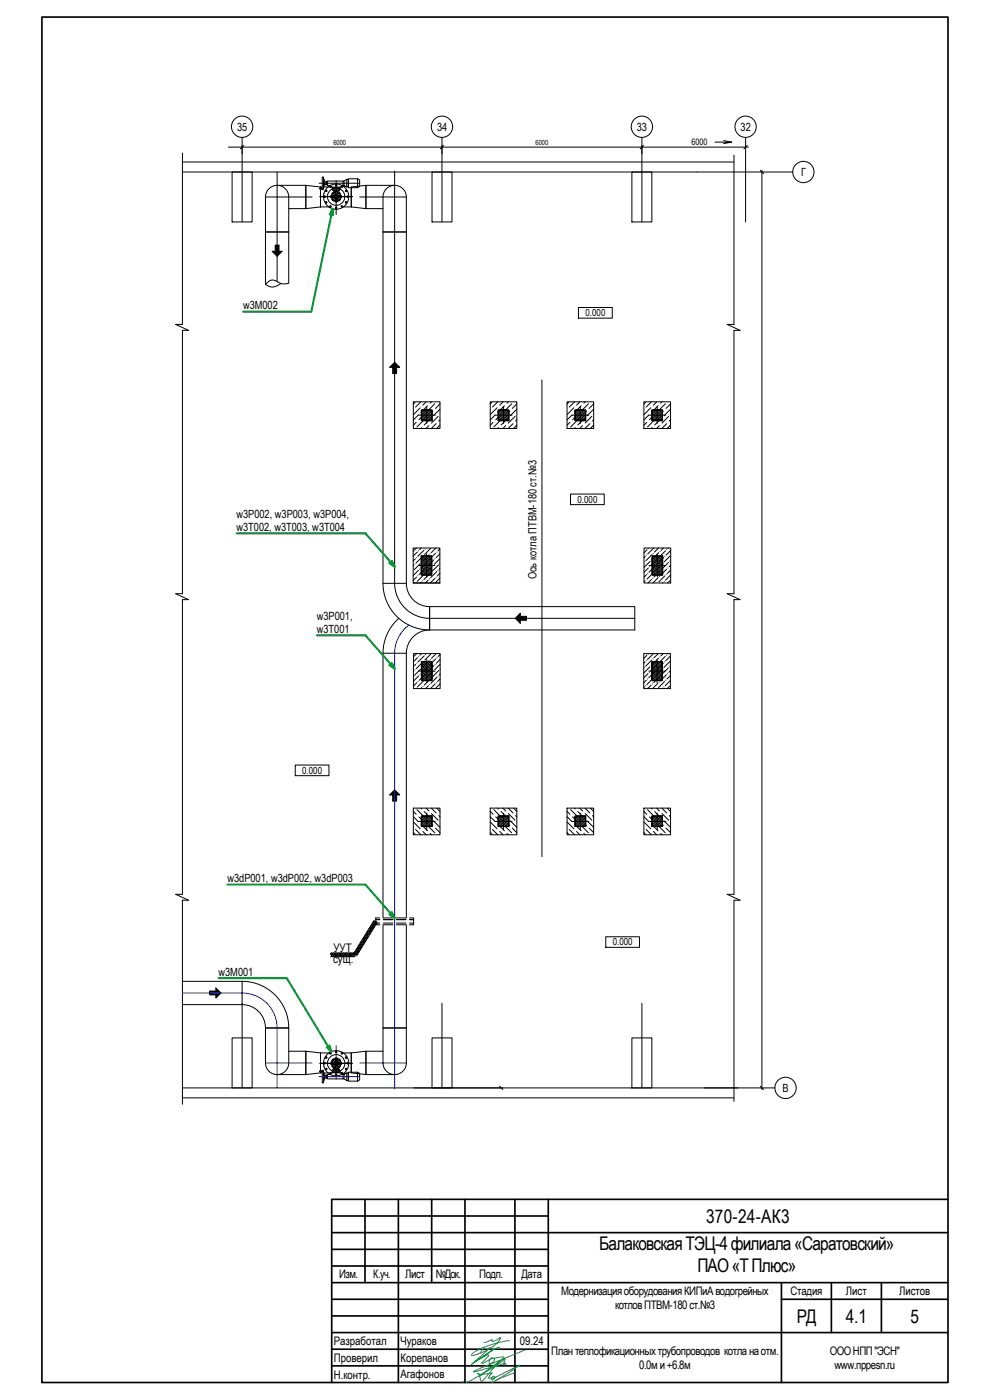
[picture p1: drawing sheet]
<svg xmlns="http://www.w3.org/2000/svg" width="297mm" height="420mm" viewBox="0 0 297 420" stroke-linecap="round" stroke-linejoin="round" font-family="sans-serif">
<g fill="none" stroke="#000" stroke-width=".5">
<path d="M12.6 5.1h271.8v409.8h-271.8zM109.5 359.9v25M119.5 359.9v55M129.5 359.9v25M139.5 359.9v55M154.5 359.9v55M164.5 359.9v55M284.4 359.9h-184.9v55M99.5 364.9h65M99.5 374.9h65M99.5 379.9h65M99.5 369.9h184.9"/>
<path d="M99.5 389.9h65M99.5 399.9h184.9M99.5 394.9h65M99.5 384.9h184.9M234.5 389.9h49.9M234.5 384.9v30M249.4 384.9v15M264.5 384.9v15M99.5 409.9h65M99.5 404.9h65"/>
</g>
<path d="M139 414.6l-.1 .3M147.6 414.9l4.9-2.8 3.4-2.4-5.5 2.8a3.8 3.8 0 0 1-2.6 1 .36 .36 0 0 1 .3-.5 .36 .36 0 0 1 .4 .5 .6 .6 0 0 1-.4 .6 .6 .6 0 0 1-.7-.3l.3-.4-1 .2a1.83 1.83 0 0 1 1-1.5h-.1a7.5 7.5 0 0 1-4.3 .1l.2-.1a1.22 1.22 0 0 1 .6 1.5 .56 .56 0 0 0 .2 .8 .56 .56 0 0 0 .8-.2l1.4-1.7a15.5 15.5 0 0 1 4.8-4.7h.2l.1 .2-3.4 2.3-6.8 4-1.7 .6M152.8 402.4a24.8 24.8 0 0 0-11 3.7l-.3 .7a14.6 14.6 0 0 0 8.4-4.7l.2-.7-2.1 1.2a.32 .32 0 0 1-.4-.2 .32 .32 0 0 1 .1-.4l-1.5 .7-1 .2M154.3 412l-3.8 1.4-3 1.5M157.5 405.2l-13.4 5.4-2.1 1.1 9.7-2.4 .1 .2-.3 .2-.4-.4 .3-.6a.46 .46 0 0 0-.1-.6 .46 .46 0 0 0-.5 0l-7 5 7.4-5.7-.6-.2-3.4 .6a.63 .63 0 0 1 1-.1 .63 .63 0 0 1-.1 1l-1.1 .6-.3-.4 .3-1-2.4 1.3v-.2l2-2.1-.2-.3-3.9 2.1 5.4-3.6 1.9-.6-1.9 .6-6.4 4.4 5.7-5.1-1.2 .4-.9-.3-1.1 1.6" fill="none" stroke="#008080" stroke-width=".3"/>
<g fill="none" stroke="#000" stroke-width=".3">
<path d="M54.7 48.6h165.5M54.7 46v51.4h-2l3.9 1.7h-1.9v79.1h-2l3.9 1.8h-1.9v88.4h-2l3.9 1.8h-1.9v61.2M68.5 44.2h156M69.6 51.6h6v15h-6zM72.6 41.2v25.4M73.2 43.7l-1.1 1M79.7 59.1a3.5 3.5 0 0 1 3.4-3.5 3.5 3.5 0 0 1 3.5 3.5v25.9a4 4 0 0 1-4-.8 2.29 2.29 0 0 0-2.9 1.1M79.7 59.1v26.2M79.7 59.1h13.9M83.1 55.6h8.7v7M83.1 51.6v32.9M95.8 55h12.1"/>
<path d="M95.9 56.4h.5v.3h-.5zM96.2 56.1h.4M96.2 56.9v5.2M96.2 56.1l-4.4-.5v7M96.2 56.1v.2M96.4 56.5h.3v.2h-.3zM96.7 53.1l.3 .2v3.5l-.1 .1-.2-.1zM97 54.2l.3 .5-.3 1M97 53.4l.5 1.1M97.2 58.9h.4v.2h-.4zM97.5 59h.1M97.4 56.1h1.3"/>
<path d="M97.5 55.4l-.5 1.2M97.5 54.5h.5v.9h-.5zM97.8 57.1l.3 .2-.1 .2-.3-.2zM98 57.3h.1M98 54.5h.2v1h-.2zM98.8 55.6l.9 .6h1.2M99 55.9h.3v.3h-.3zM99.2 56h.1M99.1 55.6h-.9v-1.3h5v1.3M99.3 58.8h.8v.4h-.8zM99.4 59.2v.2h.8M99.7 56.2h2.4v.5h-2.4z"/>
<path d="M99.8 59.9l.3 .1zM99.8 58l.3 .2zM99.8 59.4l-.2 .5 .5 .4 .4-.2M99.9 56.7h2v.5h-2zM100 58.1h.1M100 59.9h.1M100 57.2v.2h1.7v-.2M100.2 58.7h-.8v.1M100.5 58l-.4-.3-.5 .4 .2 .6M100.5 59.6v.9h.2M100.7 55.5h.3v.2h-.3zM100.7 59.8h.3v.8h-.3z"/>
<path d="M100.7 57.5h-.2v.9M100.7 58.8l.4 .2-.1 .2h-.3zM100.9 55.6h.1M100.9 54.3v10.1M101 57.5h.2v.9M101 57.4h-.3v.9h.3M101.2 57.9l.5-.2 .4 .4-.2 .6M101.2 59.6v.9h-.2M101.5 58.6l.1 .4M101.5 59.5l-.4 .2M101.5 58.7h.9v.1M101.6 58.8h.9v.4h-.9z"/>
<path d="M101.7 59.8l.2 .2zM101.9 59.9h.1M101.9 58.1h.1M101.7 58l.1 .2zM101.9 59.4l.3 .4-.4 .5-.6-.3M102.4 59.2v.2h-.9M102.4 55.9h.4v.3h-.4zM102.7 56h.1M102.6 55.6h.6l.8 .5M102.9 54.3v1.3l-.8 .6h-1.2M103 55.9h.7M103.7 57.1h.2v.4h-.2z"/>
<path d="M103.9 57.3h.1M104 53.8l-.8 .5M104 53.8h.5v2.3h-.5zM104.1 58.9l.2-.1 .2 .3h-.4zM104.4 59h.1M104.5 53.7h2.8v2.6h-2.8zM105.8 59h-9.9M107.3 53.7l.6 .3v2l-.6 .3zM107.9 59.1h14M109.8 55.6v7l-4.4-.5M109.8 55.6v7h5.1M109.8 55.6l-4.4 .5v6"/>
<path d="M109.8 55.6h8.6M118.4 51.4v123.7a10.6 10.6 0 0 0 10.5 10.5h61.6M121.9 59.1a3.5 3.5 0 0 0-3.5-3.5 3.5 3.5 0 0 0-3.5 3.5v116M121.9 59.1v116M129.6 51.6h6v15h-6zM132.6 41.2v25.4M133.1 43.7l-1 1M189.6 51.6h6v15h-6zM192.6 41.2v25.4M193.1 43.7l-1 1M214.5 42.7h5l-2.4 .4M217.1 42.2l2.4 .5"/>
<path d="M220.2 46.6v50.8h-2l3.9 1.7h-1.9v79.1h-2l3.9 1.8h-1.9v88.4h-2l3.9 1.8h-1.9v60.3M223.7 41.2v25.4M224.2 43.7l-1 1M228.1 51.1l1 1M228.6 51.1v275.9M237.8 51.6h-183.1M79.7 69.6h6.9M82.6 73.6h1.1v1.8h.9l-1.5 1.5-1.5-1.5h1zM86.6 62.6h5.2M96.2 62.1h2.5M96.2 62.1l-4.4 .5M97.8 60.5l.3 .2-.1 .2-.3-.2z"/>
<path d="M98 60.7h.1M98.8 62.2l.2 .1M99 61.9h.3v.2l-.2 .1zM99.2 62h.1M100.7 62.3h.3v.2l-.1 .1zM100.9 62.4h.1M102.4 61.9l.2-.1 .2 .3-.2 .1zM102.7 62h.1M102.9 62.2l-.1 .1M103 62.1h2.4M103.7 60.5h.2v.4h-.2zM103.9 60.7h.1"/>
<path d="M114.9 69.6h7M84.3 85.1a3.4 3.4 0 0 1-4.6 .2M173.6 92.3h10.1v3.2h-10.1zM116.9 110.2l1.5-1.5 1.5 1.5h-.9v1.9h-1.2v-1.9zM162.6 114v143.1M124 120.6h8v8h-8zM124.5 120.8l-.5 .5M124.9 126.7l-.9 .9M126.1 122.4l-2 2M126.3 120.6l-1.6 1.6M126.4 123.1h3.2v3.2h-3.2zM126.4 123.6l-.1 .2"/>
<path d="M126.4 123.1h1l-.9 .1v2.7l.9 .2h-1zM126.5 128.3l-.3 .3M126.7 123.1l-.3 .3M126.8 123l2.4 .1zM126.8 126.1h2.4zM127.1 126.2l-2 1.9M127.2 123.1l-.8 .7M127.4 123.1h.1M127.6 123.1l-1.2 1.2M127.9 120.6l-1 1M128 122.1v5M128.1 123.1l-1.7 1.7"/>
<path d="M128.3 121.8l-1.3 1.2M128.6 123.1l-2.9 2.9M128.6 123.1h.1M128.6 123.1h1v3h-1l1-.2v-2.6zM128.7 127.7l-.9 .9M128.7 126.1l-1.4 1.5M129 123.1l-2.6 2.6M129.5 120.6l-.4 .4M129.5 123.1l-3.1 3.1M129.6 123.4l-2.9 2.9M129.6 123.9l-2.4 2.4M129.6 124.4l-1.9 1.9"/>
<path d="M129.6 124.8l-1.5 1.5M129.6 125.3l-1 1M129.6 125.8l-.5 .5M129.6 126.2l-.1 .1M129.9 123.4l-.3 .2M130.5 121.2l-1.9 1.8M130.6 124.6h-5.1l-1.5 1.4M130.9 127.1l-1.5 1.5M131.4 125l-1.9 2M132 121.2l-1.3 1.4M132 122.8l-1.9 2M132 126l-.3 .3"/>
<path d="M132 127.6l-.9 .9M147.1 120.6h8v8h-8zM147.6 120.8l-.5 .5M148 126.7l-.9 .9M149.1 122.4l-1.9 2M149.4 120.6l-1.7 1.6M149.5 123.1h3.2v3.2h-3.2zM149.5 123.1h1l-1 .2v2.6l1 .2h-1zM149.5 123.6l-.1 .2M149.5 128.3l-.2 .3M149.8 123.1l-.3 .3M149.9 123l2.4 .1z"/>
<path d="M149.9 126.1h2.4zM150.1 126.2l-2 1.9M150.2 123.1l-.7 .7M150.5 123.1h.1M150.7 123.1l-1.2 1.2M150.9 120.6l-1 1M151.1 122.1v5M151.2 123.1l-1.7 1.7M151.3 121.8l-1.2 1.2M151.6 123.1l-2.9 2.9M151.7 123.1l.9 .2M151.7 123.1h.1"/>
<path d="M151.7 123.1h1v3h-1l.9-.2M151.7 127.7l-.8 .9M151.7 126.1l-1.4 1.5M152.1 123.1l-2.6 2.6M152.5 120.6l-.4 .4M152.5 123.1l-3 3.1M152.7 123.4l-2.9 2.9M152.7 123.9l-2.4 2.4M152.7 124.4l-2 1.9M152.7 124.8l-1.5 1.5M152.7 125.3l-1 1M152.7 125.8l-.6 .5"/>
<path d="M152.7 126.2l-.1 .1M152.9 123.4l-.2 .2M153.5 121.2l-1.8 1.8M153.6 124.6h-5.1l-1.4 1.4M153.9 127.1l-1.4 1.5M154.5 125l-2 2M155.1 122.8l-2 2M155.1 126l-.4 .3M155.1 127.6l-1 .9M155.1 121.2l-1.4 1.4M170.1 120.6h8v8h-8zM170.6 120.8l-.5 .5"/>
<path d="M171 126.7l-.9 .9M171.6 124.6h5.1M171.6 124.6l-1.5 1.4M172.2 122.4l-2 2M172.4 120.6l-1.6 1.6M172.5 123.1h3.2v3.2h-3.2zM172.5 123.6l-.1 .2M172.6 128.3l-.3 .3M172.8 123.1l-.3 .3M173 123l2.3 .1zM173 126.1h2.3zM173.2 126.2l-2 1.9"/>
<path d="M173.3 123.1l-.8 .7M173.5 126h.1M173.5 123.1l-.9 .2v2.6l.9 .1M173.5 123.1h-1v3l1-.1M173.5 123.1h.1M173.7 123.1l-1.2 1.2M174 120.6l-1 1M174.1 122.1v5M174.2 123.1l-1.7 1.7M174.4 121.8l-1.3 1.2M174.7 123.1h.1M174.7 123.1h1v3h-1l1-.2v-2.6z"/>
<path d="M174.8 127.7l-.9 .9M174.8 126.1l-1.4 1.5M175.1 123.1l-2.6 2.6M175.6 120.6l-.4 .4M175.6 123.1l-3.1 3.1M175.7 123.4l-2.8 2.9M175.7 123.9l-2.4 2.4M175.7 124.4l-1.9 1.9M175.7 124.8l-1.4 1.5M175.7 125.3l-1 1M175.7 125.8l-.5 .5M175.7 126.2l-.1 .1"/>
<path d="M176 123.4l-.3 .2M176.6 121.2l-4.8 4.8M177 127.1l-1.5 1.5M177.6 125l-2 2M178.1 121.2l-1.3 1.4M178.1 122.8l-1.9 2M178.1 126l-.3 .3M178.1 127.6l-.9 .9M193.2 120.6h8v8h-8zM193.7 120.8l-.5 .5M194.1 126.7l-.9 .9M195.3 122.4l-2 2"/>
<path d="M195.5 120.6l-1.6 1.6M195.6 123.1h1l-1 .2v2.6l1 .2h-1zM195.6 123.1h3.2v3.2h-3.2zM195.6 123.6l-.1 .2M195.6 128.3l-.2 .3M195.9 123.1l-.3 .3M196 123l2.4 .1zM196 126.1h2.4zM196.2 126.2l-1.9 1.9M196.3 123.1l-.7 .7M196.6 123.1h.1M196.8 123.1l-1.2 1.2"/>
<path d="M197 120.6l-1 1M197.2 122.1v5M197.3 123.1l-1.7 1.7M197.4 121.8l-1.2 1.2M197.7 123.1l-2.8 2.9M197.8 123.1h.1M197.8 123.1h1v3h-1l.9-.2v-2.7zM197.8 127.7l-.8 .9M197.8 126.1l-1.4 1.5M198.2 123.1l-2.6 2.6M198.6 120.6l-.4 .4M198.6 123.1l-3 3.1"/>
<path d="M198.8 123.4l-2.9 2.9M198.8 123.9l-2.4 2.4M198.8 124.4l-2 1.9M198.8 124.8l-1.5 1.5M198.8 125.3l-1 1M198.8 125.8l-.6 .5M198.8 126.2l-.1 .1M199 123.4l-.2 .2M199.6 121.2l-1.8 1.8M199.7 124.6h-5.1l-1.4 1.4M200 127.1l-1.4 1.5M200.6 125l-2 2"/>
<path d="M201.2 122.8l-2 2M201.2 126l-.4 .3M201.2 127.6l-1 .9M201.2 121.2l-1.4 1.4M171.2 148.3h10.1v3.1h-10.1zM114.9 175.1h7M114.9 175.1a14 14 0 0 0 14 14M121.9 175.1a7 7 0 0 0 7 7M124 164.5h8v10.5h-8zM124.1 175h8M124.1 169.7l-.1 .1M124.4 169.4h.1"/>
<path d="M124.6 167.7l-.6 .6M124.8 174.9h.1M124.9 164.5l-.9 .9M125 167.3h.1M125 173.2l-1 1M125.2 165.7l-1.2 1.2M125.3 172.8h.1M125.5 169.7h5M125.5 165.3h.1M125.5 171.2l-1.5 1.5M125.9 170.8h.1M126.1 169.2l-1.9 1.8"/>
<path d="M126.3 167.4l-1.5 1.6M126.3 170.4v.1M126.3 171.9l-.6 .6M126.3 166.9h3.2v5.7h-3.2zM126.4 164.5l-.5 .5M126.4 167.3l.1 4.8zM126.4 168.8h.1M126.4 174.7l-.2 .3M126.5 171.4l1.1 1.1M126.5 170.9l1.6 1.6M126.5 169.5l2.9 2.9M126.5 170.4l2 2.1"/>
<path d="M126.5 169l2.9 2.9M126.5 170l2.5 2.5M126.5 168.6l3 3M126.5 168.1l3 3M126.6 172.4l.1 .1M126.6 171.9l.5 .6M126.6 167.7l2.9 2.9M126.6 167.3l2.9 2.9M126.6 167.2l-.2 .2M126.7 166.9l2.8 2.8M126.7 166.9l-.2 1v-1h3v1M126.7 166.9l2.6 .1 .1 .9"/>
<path d="M126.8 174.3h.1M127 172.7l-1.8 1.8M127.2 166.9l2.3 2.3M127.2 165.1l-1.9 1.9M127.4 172.3h.1M127.6 170.6l-1.2 1.2M127.6 164.8h.1M127.6 166.9l1.9 1.9M128 166.2v7M128.1 166.9l1.4 1.4M128.1 168.6l-1.7 1.7M128.5 168.3h.1"/>
<path d="M128.5 174.1l-.9 .9M128.6 166.9l.8 .8M128.7 166.6l-1.9 1.8M128.8 173.8h.1M129 172.1l-1.8 1.8M129 166.2h.1M129 166.9l.4 .4M129.2 164.6l-1.8 1.8M129.4 172.4l-2.7 .1M129.4 171.6v.8M129.4 171.6h.1M129.4 167.9h.1"/>
<path d="M129.5 167.2l-.7 .7M129.5 167.4v4.7zM129.5 171.6v1h-3v-1l.1 .8M129.6 170.1l-1.9 1.8M129.9 169.7h.1M130.1 168.1l-1.8 1.8M130.5 167.7h.1M130.5 173.6l-1.4 1.4M130.7 166.1l-1.2 1.1M130.8 164.5l-1.4 1.4M130.9 173.2h.1M131 165.7h.1"/>
<path d="M131 171.6l-1.8 1.8M131.4 171.2h.1M131.6 169.5l-1.8 1.9M132 169.2h.1M132 164.7l-.6 .6M132 166.2l-1.1 1.1M132 167.7l-1.7 1.7M132 170.6l-.2 .2M132 172.1l-.8 .7M132 173.5l-1.3 1.4M193.2 164.5h8v10.5h-8zM193.4 174.5l-.2 .2"/>
<path d="M193.4 168.6h.1M193.6 167l-.4 .4M193.8 174.1h.1M194 172.5l-.8 .7M194 166.6h.1M194.2 165l-1 .9M194.4 172.1h.1M194.5 170.5l-1.3 1.3M194.5 164.6h.1M194.7 169.7h5M194.9 170.1h.1M195.1 168.4l-1.8 1.9"/>
<path d="M195.5 173.9l-1.1 1.1M195.5 168.1h.1M195.6 166.4l-1.8 1.9M195.7 167.4v4.7zM195.7 166.9h3.2v5.7h-3.2zM195.7 169.7l2.8 2.8M195.7 169.2l2.9 2.9M195.7 168.7l2.9 2.9M195.7 168.3l3 3M195.7 171.1l1.4 1.4M195.7 170.6l1.9 1.9M195.7 170.1l2.4 2.4"/>
<path d="M195.8 167.9l2.9 2.9M195.8 167.9l.2-1h2.5l.2 1M195.8 173.6h.1M195.8 172.1l.4 .4M195.8 171.6l.9 .9M195.8 167.5l2.9 2.8M195.8 171.6l.2 .9h2.5l.1-.9M195.8 171.6l-.1 1h3v-1h-.1M195.9 167l2.8 2.9M196 171.9l-1.8 1.9M196 166.1h.1M196.1 164.5l-1.7 1.7"/>
<path d="M196.2 166.9l2.5 2.5M196.4 171.6h.1M196.6 169.9l-1.9 1.8M196.7 166.9l2 2.1M196.9 169.5v.1M197.1 167.9l-1.8 1.8M197.2 166.9l1.5 1.6M197.2 166.2v7M197.5 173.4l-1.6 1.6M197.5 167.5h.1M197.6 164.5l-1.2 1.2M197.6 166.9l1.1 1.1"/>
<path d="M197.7 165.9l-1.9 1.8M197.8 173h.1M198 165.5h.1M198 171.4l-1.8 1.8M198.1 166.9l.5 .5M198.4 171h.1M198.6 169.4l-1.9 1.8M198.7 167.9h.1M198.7 167.3l.1 4.8zM198.7 167.9v-1h-3l.1 1M198.8 167.7l-1.5 1.5M198.8 172.1l-.6 .6"/>
<path d="M198.8 170.6h.1M198.9 174.9l-.1 .1M198.9 169h.1M199.1 164.5l-.7 .6M199.1 167.3l-.2 .3M199.3 174.5h.1M199.5 172.8l-1.8 1.9M199.5 167h.1M199.7 165.3l-1.9 1.9M199.9 172.5h.1M200 170.8l-1.1 1.2M200 165h.1"/>
<path d="M200.4 170.5h.1M200.5 164.5l-.1 .1M200.6 168.8l-1.7 1.7M201 174.3l-.7 .7M201 168.4h.1M201.1 166.8l-1.8 1.8M201.2 171.1l-1 1M201.2 172.6l-1.5 1.5M201.2 169.6l-.4 .5M201.2 165.2l-1.3 1.4M114.9 196v79.5M114.9 196h7"/>
<path d="M119.7 185.6a14 14 0 0 0-4.8 10.4M121.9 196v79.5M124.1 196.2h8v10.5h-8zM124.7 199.4l-.6 .6M125 196.2l-.9 .9M125.1 199h.1M125.2 197.4l-1.1 1.2M125.6 197h.1M126.4 199.1l-1.5 1.6M126.4 198.5h3.2v5.8h-3.2zM126.5 196.2l-.5 .4M126.5 199l.1 4.8z"/>
<path d="M126.6 199.8l3 3M126.7 199.4l2.9 2.9M126.7 199l2.9 2.9M126.7 199.5l-.1-1h3v1.1M126.7 198.8l-.2 .3M126.8 198.6l-.1 .9M126.8 198.6l2.8 2.8M126.8 198.6h2.5l.2 .9M127.1 198.5h.1M127.3 198.6l2.3 2.3M127.3 196.8l-1.9 1.8M127.6 196.4h.1"/>
<path d="M127.7 198.6l1.9 1.9M128.1 197.9v7M128.2 198.6l1.4 1.4M128.5 199.9v.1M128.6 198.6l.9 .8M128.7 198.3l-1.8 1.8M128.9 189.1a7 7 0 0 0-7 6.9M128.9 182.1v7M128.9 182.1h61.6v7h-61.6M129.1 198.6l.4 .4M129.1 197.9h.1M129.3 196.3l-1.9 1.8"/>
<path d="M129.5 199.5v.1M129.5 199.6h.1M129.6 198.9l-.7 .7M129.6 199.1v4.7zM130.2 199.8l-1.8 1.8M130.6 199.4h.1M130.7 197.7l-1.1 1.2M130.9 196.2l-1.4 1.3M131.1 197.4h.1M132.1 196.4l-.6 .6M132.1 197.9l-1.2 1.1M132.1 199.4l-1.7 1.6"/>
<path d="M156.1 184v1h1.9v1.1h-1.9v1l-1.5-1.5zM193.1 196.2h8v10.5h-8zM193.5 198.6l-.4 .5M193.9 198.3h.1M194.1 196.6l-1 1M194.5 196.3h.1M195.4 199.8h.1M195.6 198.1l-1.9 1.8M195.6 198.5h3.2v5.8h-3.2zM195.6 199.1v4.7zM195.6 200l3 3M195.7 199.5l2.9 3"/>
<path d="M195.7 198.7l2.7-.1 .2 1M195.7 198.7v.9M195.7 199.1l2.9 2.9M195.8 198.7l2.8 2.9M195.9 197.7h.1M196 196.2l-1.7 1.7M196.2 198.6l2.4 2.5M196.6 198.6l2 2M197 199.6l-1.4 1.4M197.1 198.6l1.5 1.6M197.1 197.9v7M197.4 199.2h.1"/>
<path d="M197.5 196.2l-1.2 1.2M197.5 198.6l1.1 1.1M197.6 197.5l-1.9 1.9M197.9 197.2h.1M198 198.6l.5 .5M198.6 199.6h.1M198.6 199l.1 4.8zM198.6 199.6v-1.1h-3l.1 1.1M198.7 199.3l-1.5 1.6M199 196.2l-.7 .6M199 199l-.2 .3M199.4 198.6h.1"/>
<path d="M199.6 197l-1.8 1.8M200 196.6h.1M200.4 196.2l-.1 .1M201 198.5l-1.8 1.8M201.1 196.9l-1.3 1.4M124.2 201.4l-.1 .1M124.5 201h.1M124.9 206.5h.1M125.1 204.9l-1 1M125.4 204.5h.1M125.6 201.4h5M125.6 202.9l-1.5 1.5"/>
<path d="M126 202.5h.1M126.2 200.9l-1.9 1.8M126.4 202.1h-.1M126.4 203.5l-.6 .7M126.5 206.4l-.3 .3M126.5 200.5h.1M126.6 201.2l2.9 2.9M126.6 200.7l2.9 2.9M126.6 200.3l3 2.9M126.6 203.1l1.1 1.1M126.6 202.6l1.6 1.6M126.6 202.1l2 2.1"/>
<path d="M126.6 201.7l2.5 2.5M126.7 203.6l.5 .6M126.7 204.1l.1 .1M126.9 206h.1M127.1 204.3l-1.9 1.9M127.4 204h.1M127.6 202.3l-1.1 1.2M128 202h.1M128.2 200.3l-1.7 1.7M128.5 205.8l-.8 .9M128.9 205.4h.1M129.1 203.8l-1.8 1.8"/>
<path d="M129.5 204.1l-2.7 .1M129.5 203.2v.9M129.5 203.2h.1M129.6 203.2v1.1h-3v-1.1l.1 .9M129.6 201.8l-1.8 1.8M129.6 201.8h.1M130.6 205.3l-1.4 1.4M130.9 204.9h.1M131.1 203.2l-1.8 1.9M131.5 202.9h.1M131.7 201.2l-1.9 1.9M132 200.9h.1"/>
<path d="M132.1 202.3l-.3 .2M132.1 203.8l-.8 .7M132.1 205.2l-1.4 1.3M193.4 206.2l-.3 .2M193.4 200.3h.1M193.7 205.8h.1M193.9 204.2l-.8 .7M194.3 203.8h.1M194.5 202.1l-1.4 1.4M194.7 201.4h4.9M194.8 201.8h.1M195 200.1l-1.8 1.9"/>
<path d="M195.4 205.6l-1.1 1.1M195.6 203.9l-1.5 1.5M195.6 201l-.4 .4M195.6 201.4l2.9 2.8M195.6 203.2h.1M195.6 200.9l2.9 2.9M195.6 200.4l2.9 2.9M195.6 202.8l1.5 1.4M195.6 202.3l1.9 1.9M195.6 201.8l2.4 2.4M195.7 203.2v.1M195.7 203.2l-.1 1.1h3l-.1-1"/>
<path d="M195.7 203.3l.2 .9h2.5l.1-.9M195.7 205.3h.1M195.7 203.8l.5 .4M195.7 203.3l.9 .9M195.9 203.6l-.3 .3M196.3 203.2h.1M196.5 201.6l-1.9 1.8M196.8 201.2h.1M197.4 205.1l-1.6 1.6M197.8 204.7h.1M197.9 203.1l-1.8 1.8M198.3 202.7h.1"/>
<path d="M198.5 201l-1.8 1.9M198.7 203.8l-.6 .5M198.7 202.3h.1M198.9 206.5l-.2 .2M198.9 200.7h.1M199.2 206.2h.1M199.4 204.5l-1.8 1.9M199.8 204.2h.1M200 202.5l-1.2 1.2M200.3 202.1h.1M200.5 200.5l-1.7 1.7M200.9 206l-.7 .7"/>
<path d="M200.9 200.1h.1M201.1 204.2l-1.5 1.6M201.1 202.8l-1 1M201.1 201.3l-.4 .5M88.6 229.6h10.1v3.2h-10.1zM118.4 237.1l1.5 1.5h-.9v1.8h-1.2v-1.8h-.9zM124 249.9l.5 .4M124 245.1l1.5 1.4h5.1M124 243.5l.9 .9M124 242.5h8v8h-8zM124.1 246.7l2 2M124.7 248.9l1.6 1.6"/>
<path d="M125.1 243l2 2M125.7 245.2l.7 .7M126.2 242.5l.3 .3M126.3 247.4l.1 .1M126.4 245h1l-.9 .3v2.6l.9 .1h-1zM126.4 244.8h3.2v3.2h-3.2zM126.8 244.8l-.4 .5M126.8 248l2.4 .1zM126.8 245h2.4zM126.9 249.5l1 1M127 248.1l1.3 1.2M127.3 243.6l1.4 1.4"/>
<path d="M127.3 244.8l-.9 .9M127.8 244.8l-1.4 1.4M127.8 242.5l.9 .9M128 244.1v4.9M128.2 244.8l-1.8 1.8M128.6 245.1l1 .2v2.5l-1 .2M128.6 248.1l1.9 1.8M128.6 245v.1M128.6 245h1v3h-1M128.7 244.8l-2.3 2.3M129.1 250.1l.4 .4M129.2 244.8l-2.8 2.8"/>
<path d="M129.4 242.5l1.5 1.5M129.5 244.2l1.9 1.9M129.6 244.8l-3.2 3.2M129.6 245.3l-2.7 2.7M129.6 245.8l-2.2 2.2M129.6 246.2l-1.8 1.8M129.6 246.7l-1.3 1.3M129.6 247.2l-.8 .8M129.6 247.6l-.4 .4M129.6 247.5l.3 .2M130.1 246.4l1.9 1.9M130.7 248.5l1.3 1.4"/>
<path d="M131.1 242.6l.9 .9M131.7 244.8l.3 .3M147.1 245.1l1.4 1.4h5.1M147.1 249.9l.5 .4M147.1 242.5h8v8h-8zM147.1 243.5l.9 .9M147.2 246.7l1.9 2M147.7 248.9l1.7 1.6M148.1 243l2 2M148.7 245.2l.8 .7M149.3 242.5l.2 .3M149.4 247.4l.1 .1"/>
<path d="M149.5 244.8h3.2v3.2h-3.2zM149.5 245h1l-1 .3v2.5l1 .2h-1zM149.9 244.8l-.4 .5M149.9 248l2.4 .1zM149.9 245h2.4zM149.9 249.5l1 1M150.1 248.1l1.2 1.2M150.3 243.6l1.4 1.4M150.4 244.8l-.9 .9M150.8 244.8l-1.3 1.4M150.9 242.5l.8 .9M151.1 244.1v4.9"/>
<path d="M151.3 244.8l-1.8 1.8M151.7 245.1l.9 .2-2.7 2.7M151.7 245v.1M151.7 248.1l1.8 1.8M151.7 245h1v3h-1M151.8 244.8l-2.3 2.3M152.1 250.1l.4 .4M152.2 244.8l-2.7 2.8M152.5 242.5l1.4 1.5M152.5 244.2l2 1.9M152.6 247.8l-.9 .2M152.7 244.8l-3.2 3.2"/>
<path d="M152.7 245.8l-2.3 2.2M152.7 246.2l-1.8 1.8M152.7 246.7l-1.4 1.3M152.7 247.2l-.9 .8M152.7 247.6l-.4 .4M152.7 247.5l.2 .2M153.1 246.4l2 1.9M153.7 248.5l1.4 1.4M154.1 242.6l1 .9M154.7 244.8l.4 .3M170.1 249.9l.5 .4M170.1 245.1l1.5 1.4"/>
<path d="M170.1 243.5l.9 .9M170.1 242.5h8v8h-8zM170.2 246.7l2 2M170.8 248.9l1.6 1.6M171.2 243l2 2M171.6 246.5h5.1M171.8 245.2l.7 .7M172.3 242.5l.3 .3M172.4 247.4l.1 .1M172.5 244.8h3.2v3.2h-3.2zM172.5 248h1M173 244.8l-.5 .5"/>
<path d="M173 248l2.3 .1zM173 245h2.3zM173 249.5l1 1M173.1 248.1l1.3 1.2M173.4 243.6l1.4 1.4M173.4 244.8l-.9 .9M173.5 248l-.9-.2v-2.5l.9-.3h-1v3M173.9 244.8l-1.4 1.4M173.9 242.5l.9 .9M174.1 244.1v4.9M174.3 244.8l-1.8 1.8M174.7 248.1l1.9 1.8"/>
<path d="M174.7 245.1l1 .2v2.5l-1 .2M174.7 245v.1M174.7 245h1v3h-1M174.8 244.8l-2.3 2.3M175.2 250.1l.4 .4M175.3 244.8l-2.8 2.8M175.5 242.5l1.5 1.5M175.6 244.2l2 1.9M175.7 244.8l-3.2 3.2M175.7 245.3l-2.7 2.7M175.7 245.8l-2.2 2.2M175.7 246.2l-1.8 1.8"/>
<path d="M175.7 246.7l-1.3 1.3M175.7 247.2l-.8 .8M175.7 247.6l-.4 .4M175.7 247.5l.3 .2M176.2 246.4l1.9 1.9M176.8 248.5l1.3 1.4M177.2 242.6l.9 .9M177.8 244.8l.3 .3M193.2 243.5l.9 .9M193.2 242.5h8v8h-8zM193.2 245.1l1.4 1.4h5.1M193.2 249.9l.5 .4"/>
<path d="M193.3 246.7l2 2M193.9 248.9l1.6 1.6M194.3 243l1.9 2M194.9 245.2l.7 .7M195.4 242.5l.2 .3M195.5 247.4l.1 .1M195.6 244.8h3.2v3.2h-3.2zM195.6 245h1l-1 .3v2.5l1 .2h-1zM196 244.8l-.4 .5M196 248l2.4 .1zM196 245h2.4zM196 249.5l1 1"/>
<path d="M196.2 248.1l1.2 1.2M196.4 243.6l1.4 1.4M196.5 244.8l-.9 .9M196.9 244.8l-1.3 1.4M197 242.5l.8 .9M197.2 244.1v4.9M197.4 244.8l-1.8 1.8M197.8 245.1l.9 .2v2.6l-.9 .1M197.8 248.1l1.8 1.8M197.8 245v.1M197.8 245h1v3h-1M197.9 244.8l-2.3 2.3"/>
<path d="M198.2 250.1l.4 .4M198.3 244.8l-2.7 2.8M198.6 242.5l1.4 1.5M198.6 244.2l2 1.9M198.8 244.8l-3.2 3.2M198.8 245.3l-2.7 2.7M198.8 245.8l-2.3 2.2M198.8 246.2l-1.8 1.8M198.8 246.7l-1.3 1.3M198.8 247.2l-.9 .8M198.8 247.6l-.4 .4M198.8 247.5l.2 .2"/>
<path d="M199.2 246.4l2 1.9M199.8 248.5l1.4 1.4M200.2 242.6l1 .9M200.8 244.8l.4 .3M110.6 279.6l-.4-.1-.1 .3 .7 .3M110.6 279.6h.1M110.6 279.6l.2 .5M110.6 279.6h.5M110.8 279.2a.25 .25 0 0 0-.4 0 .25 .25 0 0 0 .2 .4M110.8 279.2l.3 .4M110.8 279.2h.1M111.1 279.6l.2 .4-.4 .1"/>
<path d="M111.1 278.7a.25 .25 0 0 0-.4 .1 .25 .25 0 0 0 .1 .3l.6 .1M111.1 278.7l.3 .5M111.1 278.7v.1M111.1 278.7l.5 .1a.25 .25 0 0 1 .2 .4 .25 .25 0 0 1-.4 0M111.1 279.6h.1M111.3 278.3a.25 .25 0 0 0-.4 0 .25 .25 0 0 0 .2 .4M111.3 278.3l.3 .4M111.3 278.3h.1M111.4 279.2a.25 .25 0 0 1 .1 .4 .25 .25 0 0 1-.4 0M111.4 279.2h.1M111.6 277.9a.24 .24 0 0 0-.4 0 .24 .24 0 0 0 .2 .4l.5 .1M111.6 277.9l.3 .4"/>
<path d="M111.6 277.9h.1M111.6 278.7v.1M111.9 277.5a.25 .25 0 0 0-.5 0 .25 .25 0 0 0 .2 .4h.5M111.9 277.5l.3 .4M111.9 277.5h.1M111.9 278.4a.25 .25 0 0 1 .1 .3 .25 .25 0 0 1-.4 0M111.9 278.3h.1M112.1 277.1a.25 .25 0 0 0-.4 0 .25 .25 0 0 0 .2 .3l.5 .1a.25 .25 0 0 1 .2 .4 .25 .25 0 0 1-.4 0M112.1 277.1l.3 .4M112.1 277.1h.1M112.1 277.9a.25 .25 0 0 1 .2 .4 .25 .25 0 0 1-.4 0M112.2 277.9h.1"/>
<path d="M112.2 276.2l.2 .4 .7 .2-.2 .4-.2-.1M112.4 276.6a.25 .25 0 0 0-.4 0 .25 .25 0 0 0 .1 .4l.6 .1M112.4 276.6l.3 .5M112.4 276.6h.1M112.4 277.5h.1M112.7 277.1a.25 .25 0 0 1 .1 .4 .25 .25 0 0 1-.4 0M112.7 277.1h.1M112.7 276h1.3M112.7 277h1.3M114 275.5h-1.3v2h1.3M114.9 277.5v41.5a3.5 3.5 0 0 0 3.5 3.5 3.5 3.5 0 0 0 3.5-3.5v-41.5M115 276h2.9"/>
<path d="M115 277.5h2.9M115 277h2.9M115 275.5h2.9M119 276h2.8M119 277.5h2.8M119 277h2.8M119 275.5h2.8M122.9 276h1.2M122.9 277h1.2M122.9 275.5h1.2v2h-1.2M54.7 294.5h17.9M62.9 297.4h1.9v-.9l1.5 1.5-1.5 1.5v-.9h-1.9z"/>
<path d="M72.6 294.5a14 14 0 0 1 14 14h-6.9M72.6 294.5v32M99.2 286.1l.1 .2M99.3 286.3l-.1 .1M99.3 286.3h.1M99.3 286.3l.2 .5M99.5 286.8l-.3 .3M99.6 286.8h.1M99.8 286.3a.25 .25 0 0 0-.3-.3 .25 .25 0 0 0-.2 .3M99.8 286.3l-.2 .5M99.8 286.3h.1M100.1 286.8h.1"/>
<path d="M100.3 286.3a.24 .24 0 0 0-.3-.3 .24 .24 0 0 0-.2 .3l.2 .5a.25 .25 0 0 1-.2 .4 .25 .25 0 0 1-.2-.4M100.3 286.3l-.2 .5M100.3 286.3h.1M100.3 286.3l.2 .5a.25 .25 0 0 1-.2 .4 .25 .25 0 0 1-.2-.4M100.6 286.8a.25 .25 0 0 0 .2 .4 .25 .25 0 0 0 .2-.4M100.6 286.8h.1M100.8 286.3a.25 .25 0 0 0-.3-.3 .25 .25 0 0 0-.2 .3M100.8 286.3l-.2 .5M100.8 286.3h.1M101.1 286.8h.1M101.3 286.3a.24 .24 0 0 0-.3-.3 .24 .24 0 0 0-.2 .3l.2 .5M101.3 286.3l-.2 .5"/>
<path d="M101.3 286.3h.1M101.6 286.8h.1M101.8 286.3l-.2 .5M101.8 286.3a.25 .25 0 0 0-.3-.3 .25 .25 0 0 0-.2 .3l.2 .5a.24 .24 0 0 1-.2 .4 .24 .24 0 0 1-.2-.4M101.8 286.3h.1M101.8 286.3l.2 .5a.25 .25 0 0 1-.2 .4 .25 .25 0 0 1-.2-.4M102.1 286.8a.24 .24 0 0 0 .2 .4 .24 .24 0 0 0 .2-.4M102.1 286.8h.1M102.3 286.3a.25 .25 0 0 0-.3-.3 .25 .25 0 0 0-.2 .3M102.3 286.3l-.2 .5M102.3 286.3h.1M102.3 286.3l.2 .5"/>
<path d="M102.6 286.8h.1M102.8 286.3a.24 .24 0 0 0-.3-.3 .24 .24 0 0 0-.2 .3M102.8 286.3h.1M102.8 286.3l-.2 .5M103.1 286.8h.1M103.3 286.3a.25 .25 0 0 0-.3-.3 .25 .25 0 0 0-.2 .3l.2 .5a.25 .25 0 0 1-.2 .4 .25 .25 0 0 1-.2-.4M103.3 286.3l-.2 .5M103.3 286.3h.1M103.3 286.3l.2 .5a.25 .25 0 0 1-.2 .4 .25 .25 0 0 1-.2-.4M103.6 286.8l.1 .3 .3-.3M103.6 286.8h.1M103.8 286.3a.24 .24 0 0 0-.3-.3 .24 .24 0 0 0-.2 .3"/>
<path d="M103.8 286.3l-.2 .5M103.8 286.3h.1M104.1 286.8h.1M104.3 286.3a.25 .25 0 0 0-.3-.3 .25 .25 0 0 0-.2 .3l.2 .5M104.3 286.3l-.2 .5M104.3 286.3h.1M104.6 286.8a.24 .24 0 0 0 .2 .4 .24 .24 0 0 0 .2-.4M104.6 286.8h.1M104.8 286.3l-.2-.3-.3 .2 .2 .6a.25 .25 0 0 1-.2 .4 .25 .25 0 0 1-.2-.4M104.8 286.3l-.2 .5M104.8 286.3h.1M104.8 286.3l.2 .5"/>
<path d="M105.1 286.8a.25 .25 0 0 0 .2 .4 .25 .25 0 0 0 .2-.4M105.1 286.8h.1M105.3 286.3a.24 .24 0 0 0-.3-.3 .24 .24 0 0 0-.2 .3M105.3 286.3l-.2 .5M105.3 286.3h.1M105.6 286.8h.1M105.8 286.3l-.2 .5M105.8 286.3a.25 .25 0 0 0-.3-.3 .25 .25 0 0 0-.2 .3l.2 .5M105.8 286.3h.1M106.1 286.8h.1M106.1 286.3l.3 .1M106.3 286.3a.25 .25 0 0 0-.3-.3 .25 .25 0 0 0-.2 .3l.2 .5a.25 .25 0 0 1-.2 .4 .25 .25 0 0 1-.2-.4"/>
<path d="M106.3 286.3l-.2 .5M106.3 286.3h.1M106.3 286.3l.2 .7-.3 .1-.1-.3M106.4 286.4h.1M106.4 286.4v.1M106.4 286.4h.5M106.5 286l-.2 .3M106.6 286a.25 .25 0 0 0-.4 0 .25 .25 0 0 0 .2 .4M106.6 286l.3 .4M106.6 286h.1M106.9 286.4l.1 .5M106.9 285.6a.25 .25 0 0 0-.4 0 .25 .25 0 0 0 .1 .3l.6 .1"/>
<path d="M106.9 285.6l.3 .4M106.9 285.6h.1M106.9 286.4h.1M107.1 285.1a.26 .26 0 0 0-.4 0 .26 .26 0 0 0 .2 .4l.5 .1a.25 .25 0 0 1 .2 .4 .25 .25 0 0 1-.4 0M107.1 285.1l.3 .5M107.1 285.1v.1M107.2 286a.25 .25 0 0 1 .1 .4 .25 .25 0 0 1-.4 0M107.2 286h.1M107.4 284.7a.24 .24 0 0 0-.4 0 .24 .24 0 0 0 .2 .4l.5 .1a.25 .25 0 0 1 .2 .4 .25 .25 0 0 1-.5 0M107.4 284.7l.3 .4M107.4 284.7h.1M107.4 285.6h.1"/>
<path d="M107.7 284.3a.25 .25 0 0 0-.4 0 .25 .25 0 0 0 .1 .4h.5M107.7 284.3l.3 .4M107.7 284.3h.1M107.7 285.1v.1M107.9 283.8a.25 .25 0 0 0-.4 .1 .25 .25 0 0 0 .2 .3l.5 .1M107.9 283.8l.3 .5M107.9 283.8v.1M107.9 284.7l.1 .1a.25 .25 0 0 1 .1 .3 .25 .25 0 0 1-.4 0M107.9 283.8l.6 .1M108 284.7h.1M108.2 283.4a.25 .25 0 0 0-.4 .1 .25 .25 0 0 0 .1 .3M108.2 283.4l.3 .5"/>
<path d="M108.2 283.4h.1M108.2 284.3a.25 .25 0 0 1 .2 .4 .25 .25 0 0 1-.4 0M108.2 284.3h.1M108.5 283l-.3-.1-.2 .3 .7 .3M108.5 283l.3 .4M108.5 283h.1M108.5 283.9a.25 .25 0 0 1 .1 .4 .25 .25 0 0 1-.4 0M108.5 283.9h.1M108.7 282.6a.25 .25 0 0 0-.4 0 .25 .25 0 0 0 .2 .4h.5M108.7 282.6l.3 .4M108.7 282.6h.1M108.7 283.5a.25 .25 0 0 1 .2 .3 .25 .25 0 0 1-.4 .1"/>
<path d="M108.8 283.4h.1M109 283a.25 .25 0 0 1 .2 .4 .25 .25 0 0 1-.4 0M109 282.2a.25 .25 0 0 0-.4-.1 .25 .25 0 0 0 .1 .4l.6 .1a.25 .25 0 0 1 .1 .4 .25 .25 0 0 1-.4 0M109 282.2l.3 .4M109 282.2h.1M109 283h.1M109.2 281.7a.25 .25 0 0 0-.4 0 .25 .25 0 0 0 .2 .4l.5 .1M109.2 281.7l.3 .5M109.2 281.7h.1M109.3 282.6h.1M109.5 281.3a.24 .24 0 0 0-.4 0 .24 .24 0 0 0 .2 .4l.5 .1M109.5 281.3l.3 .4"/>
<path d="M109.5 281.3h.1M109.5 282.2a.25 .25 0 0 1 .2 .4 .25 .25 0 0 1-.4 0M109.5 281.3h.5M109.5 282.2h.1M109.8 280.9a.25 .25 0 0 0-.4-.1 .25 .25 0 0 0 0 .4l.1 .1M109.8 280.9l.3 .4M109.8 280.9h.1M109.8 281.8a.25 .25 0 0 1 .2 .4 .25 .25 0 0 1-.5 0M109.8 281.7h.1M110 280.5a.25 .25 0 0 0-.4 0 .25 .25 0 0 0 .2 .3l.7 .3-.2 .3-.2-.1M110 280.5l.3 .4M110 280.5h.1"/>
<path d="M110 281.3a.25 .25 0 0 1 .2 .4 .25 .25 0 0 1-.4 0M110.1 281.3h.1M110.3 280a.25 .25 0 0 0-.4 0 .25 .25 0 0 0 .1 .4l.6 .1M110.3 280l.3 .5M110.3 280h.1M110.3 280.9h.1M110.6 280.5a.25 .25 0 0 1 .1 .4 .25 .25 0 0 1-.4 0M110.6 280.5h.1M110.8 280.1a.25 .25 0 0 1 .2 .3 .25 .25 0 0 1-.4 .1M181.8 281.1h10.1v3.2h-10.1zM54.7 301.5h17.9a7 7 0 0 1 7.1 7M69.6 311.5h6v15h-6z"/>
<path d="M79.7 308.5h6.9v10.5a3.5 3.5 0 0 1-3.5 3.5 3.5 3.5 0 0 1-3.4-3.5zM86.6 315.5h5.2M91.8 315.5v7h-8.7M91.8 315.5v7l4.4-.5M91.8 315.5l4.4 .5M95.9 319.1h9.9M96.2 316h2.5M96.2 316v5.3M97.2 319l.2-.1 .2 .3-.2 .1zM97.5 319.1h.1M97.8 317.2l.3 .2-.1 .2-.3-.2zM98 317.4h.1"/>
<path d="M99 315.8l-.2 .1M99.2 316.1h.1M99.1 316.3l.2-.1-.2-.3-.1 .3 .1 .2M99.3 318.9h.8v.4h-.8zM99.4 319.3v.1h.8M99.8 319.4l-.2 .6M99.8 318.1l.3 .2zM100 320h.1M100 318.2h.1M99.9 319.9l.1 .3zM99.9 317.9l.6 .1M99.9 317.8l-.4 .6 .3 .3"/>
<path d="M100.2 318.7h-.8v.2M100.5 319.7v.9h.2M100.7 315.6h.3v.2l-.1 .1zM100.7 317.6h-.2v.9M100.7 317.5h.3v.9h-.3zM100.7 318.9l.4 .2-.1 .2h-.3zM100.9 315.7h.1M101 317.6h.2v.9M101 319.8h-.3v.9h.3M101.1 318.4l.4 .3M101.2 318.1l.6-.3 .4 .5-.3 .4M101.2 319.7v.9h-.2"/>
<path d="M101.5 318.7h.9v.2M101.6 319.1l-.1 .4M101.6 318.9h.9v.4h-.9zM101.6 318.1l.3 .1zM101.7 319.9l.2 .2zM101.9 320h.1M101.9 318.2h.1M101.9 319.4l.2 .6-.4 .4-.5-.2M102.4 319.3v.1h-.9M102.7 316.1h.1M102.6 316.3l-.2-.1 .2-.3 .2 .3-.2 .2M102.8 315.8l.1 .1"/>
<path d="M103 316h2.4M103.7 317.2h.2v.4h-.2zM103.9 317.4h.1M104.1 319l.2-.1 .2 .3-.2 .1zM104.4 319.1h.1M105.4 316v6l4.4 .5M105.4 316l4.4-.5v7M114.9 315.5h-5.1v7M114.9 308.5h7M129.6 311.5h6v15h-6zM132.6 301.1v25.4M189.6 311.5h6v15h-6z"/>
<path d="M192.6 301.1v25.4M54.7 326.5h177.8M54.7 329.5h165.5M95.9 321.4h.5v.3h-.5zM96.2 322h.4M96.2 321.8v.2M96.4 321.4h.3v.2h-.3zM96.7 321.2l.3 .2v3.4l-.1 .2-.2-.2zM97 322.4l.3 1-.3 .5M97 321.6l.5 1.1M97.4 322h1.3M97.5 323.6l-.5 1.1"/>
<path d="M97.5 322.7h.5v.9h-.5zM97.8 320.6l.3 .2-.1 .2-.3-.2zM98 320.8h.1M98 322.7h.2v.9h-.2zM99 322l.1-.1 .2 .3-.2 .1zM99.1 322.5h-.9v1.3h5v-1.3M99.6 320l.5 .4 .4-.3M99.7 321.4h2.4v.5h-2.4zM99.9 320.9h2v.5h-2zM100 320.9v-.2h1.7v.2M100.7 322.4h.3v.2l-.1 .1zM100.9 322.5h.1"/>
<path d="M100.9 321.9h1.2l.8 .6v1.3M100.9 321.9h-1.2l-.9 .6M102.4 322h.4v.2h-.4zM102.7 322.1h.1M103 322.2h.7M103.2 323.8l.8 .5M103.7 320.6h.2v.4h-.2zM103.9 320.8h.1M104 322l-.8 .5h-.6M104 322h.5v2.3h-.5zM104.5 321.8h2.8v2.7h-2.8zM107.3 321.8l.6 .3v2l-.6 .4z"/>
<path d="M109.8 322.5h8.6M149.9 326l1 1M228.1 326l1 1"/>
<circle cx="72.6" cy="38" r="3.2"/>
<circle cx="132.6" cy="38" r="3.2"/>
<circle cx="192.6" cy="38" r="3.2"/>
<circle cx="223.7" cy="38" r="3.2"/>
<circle cx="100.9" cy="59" r="3.8"/>
<circle cx="100.9" cy="59" r=".57"/>
<circle cx="100.9" cy="59" r=".61"/>
<circle cx="100.9" cy="59" r="2.6"/>
<circle cx="100.9" cy="59" r=".74"/>
<circle cx="100.9" cy="59" r=".48"/>
<circle cx="241" cy="51.6" r="3.2"/>
<circle cx="100.9" cy="319.1" r="2.6"/>
<circle cx="100.9" cy="319.1" r=".57"/>
<circle cx="100.9" cy="319.1" r="3.8"/>
<circle cx="100.9" cy="319.1" r=".61"/>
<circle cx="100.9" cy="319.1" r=".73"/>
<circle cx="100.9" cy="319.1" r=".48"/>
<circle cx="99.1" cy="322.1" r=".07"/>
<circle cx="235.7" cy="326.5" r="3.2"/>
</g>
<g fill="#000">
<path d="M82.6 73.6h1.1v1.8h.9l-1.5 1.5-1.5-1.5h1z" fill-rule="evenodd"/>
<path d="M118.4 108.7l1.5 1.5h-.9v1.9h-1.2v-1.9h-.9z" fill-rule="evenodd"/>
<path d="M156.1 184v1h1.9v1.1h-1.9v1l-1.5-1.5z" fill-rule="evenodd"/>
<path d="M118.4 237.1l1.5 1.5h-.9v1.8h-1.2v-1.8h-.9z" fill-rule="evenodd"/>
<path d="M62.9 297.4h1.9v-.9l1.5 1.5-1.5 1.5v-.9h-1.9z" fill-rule="evenodd"/>
</g>
<path d="M122.7 187.6a10.6 10.6 0 0 0-4.3 8.4v130.8M54.7 298h17.9a10.5 10.5 0 0 1 10.5 10.5v18M79.7 319h13.9M95.9 319.1h9.9M100.9 313.7v10.2M107.9 319h14M95.8 323.1h12.1" fill="none" stroke="#00f" stroke-width=".3"/>
<g fill="none" stroke="#029e21" stroke-width=".6">
<path d="M99.8 62.7l-6.4 30.8h-20.4M99.8 62.7l.1 1.9M99.8 62.7l-.9 1.7M71 160.1h38.6l8.8 10M116.8 169l1.6 1.1M117.6 168.3l.8 1.8M95.1 190.7h14.5l8.8 10M116.8 199.6l1.6 1.1M117.6 198.9l.8 1.8M68.2 265.5h41.4l8.8 10M116.8 274.4l1.6 1.1M117.6 273.7l.8 1.8"/>
<path d="M65.6 293.6h20.4l13.4 22M98 314.3l1.4 1.3M98.9 313.8l.5 1.8"/>
</g>
<g font-size="5.7">
<text x="211.9" y="366.9">370-24-АК3</text>
<text x="179.8" y="375.2">БалаковскаяТЭЦ-4филиала«Саратовский»</text>
<text x="209.2" y="381.8">ПАО«ТПлюс»</text>
<text x="239.1" y="396.9">РД</text>
<text x="253.8" y="396.9">4.1</text>
<text x="273.2" y="396.9">5</text>
</g>
<g font-size="3.6">
<text x="100" y="285.8">УУТ</text>
<text x="99.9" y="289.1">сущ.</text>
</g>
<g font-size="3.5">
<text x="101.8" y="383.6">Изм.</text>
<text x="112" y="383.6">К.уч.</text>
<text x="121.6" y="383.6">Лист</text>
<text x="130.8" y="383.6">№Док.</text>
<text x="143.8" y="383.6">Подп.</text>
<text x="156.4" y="383.6">Дата</text>
<text x="168.4" y="388.7">МодернизацияоборудованияКИПиАводогрейных</text>
<text x="237.2" y="388.7">Стадия</text>
<text x="253.8" y="388.7">Лист</text>
<text x="269.8" y="388.7">Листов</text>
<text x="184.5" y="392.8">котловПТВМ-180ст.№3</text>
<text x="100.1" y="403.7">Разработал</text>
<text x="120.1" y="403.6">Чураков</text>
<text x="156" y="403.8">09.24</text>
<text x="165.4" y="406.6">Плантеплофикационныхтрубопроводов котланаотм.</text>
<text x="249" y="406.6">ОООНПП&quot;ЭСН&quot;</text>
<text x="100.1" y="408.6">Проверил</text>
<text x="100.1" y="413.9">Н.контр.</text>
<text x="120.1" y="413.6">Агафонов</text>
<text x="120.1" y="408.8">Корепанов</text>
<text x="191.8" y="410.7">0.0ми+6.8м</text>
<text x="250.4" y="410.7">www.nppesn.ru</text>
</g>
<g font-size="3.4">
<text x="71.1" y="39.2">35</text>
<text x="131.1" y="39.2">34</text>
<text x="191.1" y="39.2">33</text>
<text x="222.2" y="39.2">32</text>
<text x="240.3" y="52.8">Г</text>
<text x="72.9" y="92.8">w3M002</text>
<text x="71" y="155.3">w3P002, w3P003, w3P004,</text>
<text x="71" y="159.3">w3T002, w3T003, w3T004</text>
<text x="160.9" y="173.9" transform="rotate(-90 160.9 173.9)">Ось котла ПТВМ-180 ст.№3</text>
<text x="95" y="185.9">w3P001,</text>
<text x="95" y="189.9">w3T001</text>
<text x="68.2" y="264.7">w3dP001, w3dP002, w3dP003</text>
<text x="65.6" y="292.8">w3M001</text>
<text x="234.8" y="327.7">В</text>
</g>
<g font-size="2.9">
<text x="175.7" y="94.8">0.000</text>
<text x="173.3" y="150.8">0.000</text>
<text x="90.7" y="232.2">0.000</text>
<text x="183.9" y="283.7">0.000</text>
</g>
<text font-size="2.7" x="207.5" y="43.5">6000</text>
<g font-size="2.1">
<text x="100.1" y="43.6">6000</text>
<text x="160.7" y="43.6">6000</text>
</g>
</svg>
